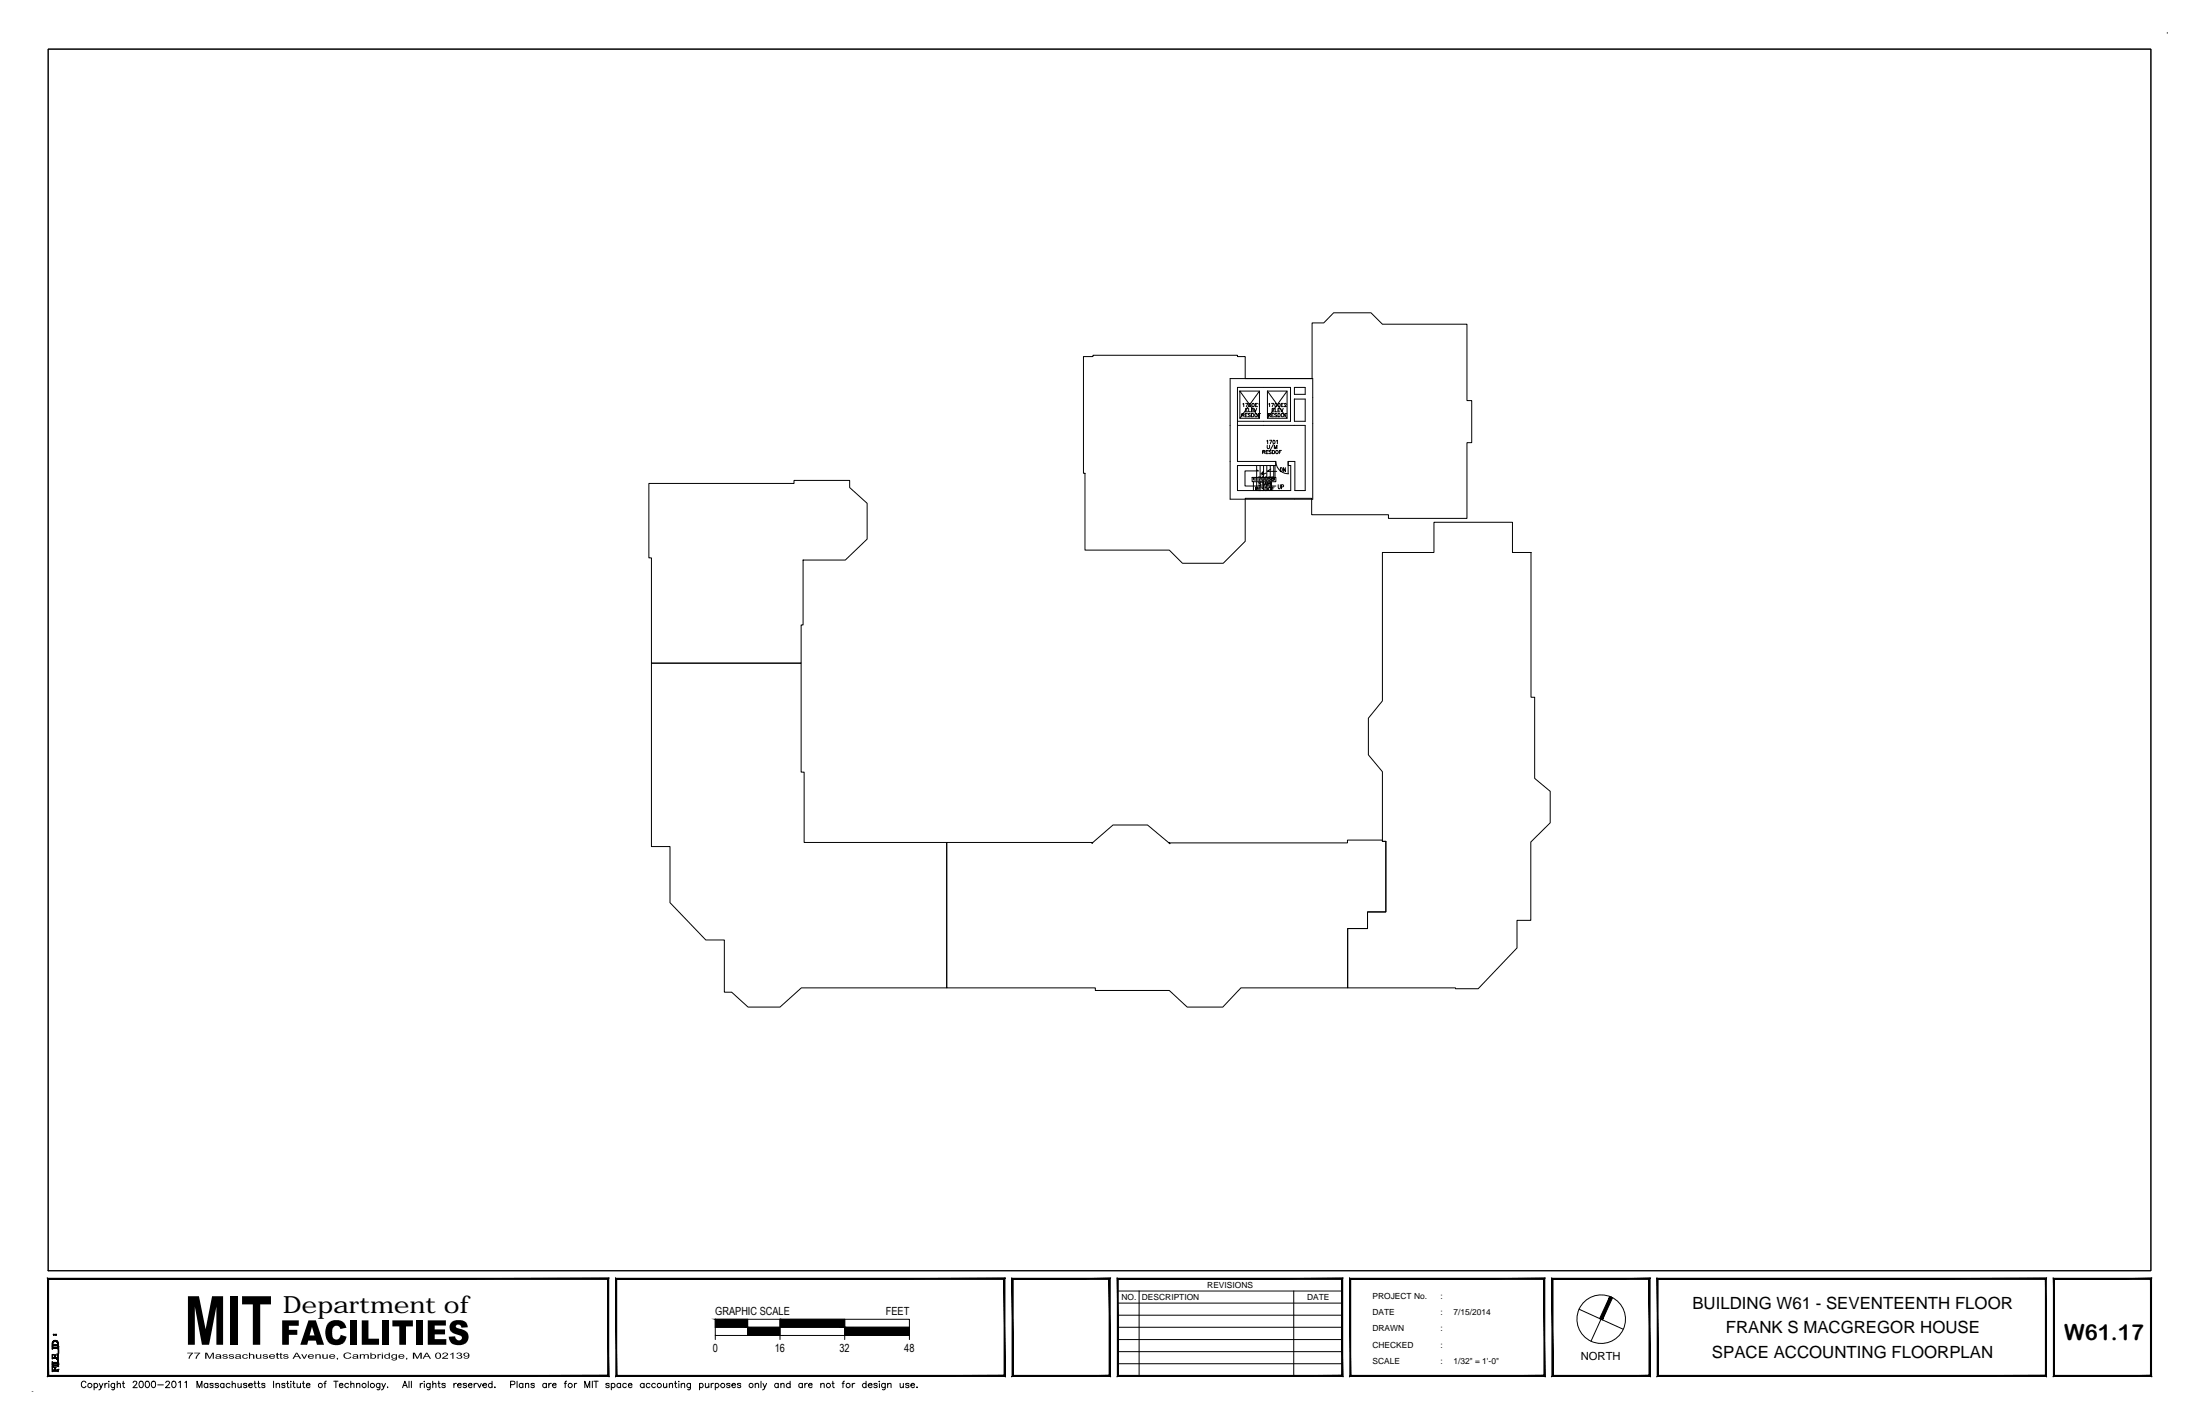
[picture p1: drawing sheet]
<svg xmlns="http://www.w3.org/2000/svg" width="432mm" height="279mm" viewBox="0 0 432 279" stroke-linecap="round" stroke-linejoin="round" font-family="sans-serif">
<g fill="none" stroke="#000" stroke-width=".2">
<path d="M9.5 9.6h412.7v239.7h-412.7zM425.3 6.5h.1M212.7 70h1.8v-.3h28.4v.3h1.5v4.3h13.1v-10.9h2.3l2-2h7.3l2.2 2.2h16.6v15h1v8.3h-1v14.8h-15.4v-.7h-15.1v-3.2h-13v8.4l-4.3 4.3h-8l-2.6-2.6h-16.5v-15h-.3zM241.4 74.3h16.3v23.6h-16.3zM243.3 76.7h3.9v5.4h-3.9zM243.3 76.7l3.9 5.4M243.9 79.3l.2-.2v.7M244.5 79.1h.4l-.3 .7M246.4 79.4h.2M246.8 79.1h-.4v.7h.4M247.1 79.3l.1-.2v.7M247.2 76.7l-3.9 5.4"/>
<path d="M248.8 76.7h3.8v5.4h-3.8zM248.8 76.7l3.8 5.4M249 79.3l.2-.2v.7M249.6 79.1h.4l-.3 .7M250.3 79.2a.3 .3 0 0 1 .3 .3 .3 .3 0 0 1-.3 .3zM251.5 79.4h.2M251.9 79.1h-.4v.7h.4M252.1 79.3a.18 .18 0 0 1 .2-.1 .18 .18 0 0 1 .1 .2l-.3 .4h.4M252.6 76.7l-3.8 5.4M254.1 78.3h2.1v4.4h-2.1zM254.1 76h2.1v1.4h-2.1zM127.4 94.9h28.4v-.6h11v1.4l3.4 3v7.1l-4.3 4.1h-8.3v12.7h-.4v7.5h-29.3v-20.6h-.5z"/>
<path d="M242.9 82.7h10.4v-6.7h-10.4v14.5h7.5v.8h-7.5v5h10.4v-5h-.5v-.8h1.3v5.8h2.1v-12.8h-13.3M243.7 81.4h.5v-.1l-.1-.2h-.4v.7M244 81.4l.2 .4M244.4 81.4h.3M244.5 80.5h.2M244.8 81.1h-.4v.7h.4M244.9 80.1h-.4v.7h.4M245.1 80.1v.7h.4M245.4 81.2l-.4-.1v.3l.4 .1v.2h-.4M245.6 81.1h.2a.32 .32 0 0 1 .3 .4 .32 .32 0 0 1-.3 .3h-.2zM245.6 80.5h.3M245.8 93.7h4.6v.8h-4.6z"/>
<path d="M246 94.5v1.8M246.1 93.8h4.1v.4h-4.1zM246.1 80.1h-.5v.7h.5M246.1 80.1l.3 .7 .2-.7M246.4 95.9h.4v-.3h-.4v.7M246.5 93.7l.1-.1v.7M246.6 92.2l.4 .2h-2.6v3h6M246.6 91.3v2.4M246.6 94.5v1.8M246.6 95.9l.3 .4M247 81.4h.2M247 93.6h.5l-.3 .7"/>
<path d="M247.1 95.9h.2M247.3 91.3v2.4M247.3 94.5v1.8M247.4 81.1h-.4v.7M247.5 94.7h-.5l.5 .3-.1 .2h-.4M247.5 95.6h-.4v.7M247.6 94.6h.4M247.8 88.7l.5-.1v-.1l-.5-.1v.6M247.8 94.6v.6M248 91.3v2.4M248 94.5v1.8M248.1 95.7h-.4l.4 .3-.2 .3-.2-.1"/>
<path d="M248.1 88.7l.2 .3M248.1 95.2l.3-.6 .2 .6M248.2 95h.3M248.3 93.7l.2-.1a.32 .32 0 0 1 .2 .3 .32 .32 0 0 1-.3 .3zM248.3 95.6h.3a.37 .37 0 0 1 .2 .3 .37 .37 0 0 1-.2 .4h-.3zM248.5 92.8l-.8 .4 .3-.7-.5 .5M248.5 88.7h.3M248.6 86.5l.2-.1v.7M248.6 91.3v2.4M248.6 94.5v1.8M248.7 87.4v.5l.2 .1 .3-.1v-.5M248.8 94.6v.6"/>
<path d="M248.9 88.4h-.4v.6h.4M248.9 81.4h.5v-.1l-.1-.2h-.4v.7M249 94.9h.4l.1-.2-.1-.1h-.4v.6M249.1 81.4l.3 .4M249.2 86.4h.4l-.3 .7M249.2 94.9l.3 .3M249.3 91.3v2.4M249.3 94.5v1.8M249.4 93.7h-.5l.5 .4-.2 .2-.3-.1M249.4 92l-.7 .5h1.9M249.5 88.5h-.4l.4 .3-.1 .2-.3-.1M249.6 93.9h.3l.1-.2-.4-.1v.7l.4-.2-.1-.2"/>
<path d="M249.6 94.5v1.8M249.6 81.4h.3M249.7 95.9h.2M249.7 80.5h.3M249.7 88.4h.3a.34 .34 0 0 1 .2 .3 .34 .34 0 0 1-.2 .3h-.3zM249.9 86.4a.3 .3 0 0 1 .3 .3 .3 .3 0 0 1-.3 .3zM249.9 87.2l-.5 1.1M250 81.1h-.4v.7h.4M250 91.3v2.4M250.1 95.6h-.4v.7M250.1 88v-.6l.3 .6 .2-.6v.6M250.1 80.1h-.4v.7h.4"/>
<path d="M250.2 91.3v2.4M250.3 80.1v.7h.4M250.4 90.5a2.43 2.43 0 0 0 2.4 2.4M250.5 86.5l.2-.1v.7M250.6 81.2l-.4-.1v.3l.4 .1v.2h-.4M250.8 81.1h.3a.34 .34 0 0 1 .2 .4 .34 .34 0 0 1-.2 .3h-.3zM250.8 80.5h.3M250.9 95.1v.6l.2 .2 .2-.2v-.6M251.1 88.7h.2M251.2 80.1h-.4v.7h.4M251.3 91.8a.38 .38 0 0 1 .4 .3 .38 .38 0 0 1-.4 .4zM251.3 80.1l.3 .7 .3-.7"/>
<path d="M251.5 95.5h.4v-.3l-.4-.1v.8M251.5 88.4h-.4v.6M252.2 81.4h.2M252.3 91.8v.7l-.4-.7v.7M252.6 81.1h-.4v.7M252.8 90.5v2.5M271.3 108.4h10.1v-5.9h15.5v5.9h3.6v28.4h.7v15.9l3.1 2.6v6.1l-3.8 3.8v15.4h-2.8v5.4l-7.6 8h-4.4v-.2h-21.2v-11.6h3.9v-3.3h3.6v-13.8h-.7v-13.7l-2.7-3.3v-7.2l2.7-3.4zM127.9 130.1h29.3v21.4h.6v13.8h28v28.5h-28.5l-4.2 3.8h-6.3l-3.2-2.9h-1.4v-10.3h-3.7l-7-7.3v-11h-3.6zM185.8 165.3h28.7l-.2 .2 4.2-3.6h6.7l4.4 3.7-.1-.2h35v-.6h6.8v.3h.7v13.8h-3.6v3.3h-3.9v11.6h-20.9l-3.6 3.8h-7l-3.5-3.3h-14.5v-.5h-29.2zM140.4 258.9h38.1v3.1h-38.1zM146.7 258.9v3.1M153.1 258.9v3.9"/>
<path d="M165.8 258.9v3.9M219.5 253.3h44M219.5 255.7h44M219.5 258h44M223.6 253.3v16.6M253.9 253.3v16.6M309.9 256.9l8.7 3.9M316.2 254.5l-3.9 8.7M6.3 273.1h.1M10.3 268.2v.9M10.3 268.2v.9v-.1l1.1 .1M10.3 268.2h.2l-.2 .1v.5h.5"/>
<path d="M10.3 267.7v.1h1l.1-.1M10.3 267.7h.1M10.3 267.7v.5v-.2h1M10.3 267.7v.4M10.3 267.2v.4M10.3 265.8v.8M10.3 264.2v.2h1l.1-.2M10.3 264.2h.1M10.3 264.2v.5v-.1h1M10.3 264.3v.4M10.3 263.5v.6M10.3 264h.1"/>
<path d="M10.3 268.4v-.2v.8M10.3 268.8h1.1M10.3 268.9h1.1zM10.3 267.8h.1M10.3 268h.1M10.3 267.8v.2M10.3 267.9h1.1h-1.1M10.3 268h1.1h-1.1M10.3 267.3v.2M10.3 267.4h1M10.3 267.4h1h-1M10.3 266.5h1z"/>
<path d="M10.3 266.4h1zM10.3 266.3h1zM10.3 266v-.2v.7M10.3 264.4h.1M10.3 264.6h.1M10.3 264.4v.2M10.3 264.5h1.1h-1.1M10.3 263.4v.7v-.7M10.3 264.1h.1M10.3 267.8h1.1M10.3 267.9h1.1M10.3 267.3h1"/>
<path d="M10.3 264.4h1.1M10.3 268.3h.1M10.3 268h1M10.3 265.8v.1M10.3 264.6h1M10.3 264h1zM10.3 264h1M10.3 263.9h1zM10.3 263.9h1M10.3 263.3v.3M10.3 263.8v.3M10.3 263.3v.2"/>
<path d="M10.3 263.5h.1M10.4 268.2h.1M10.4 265.8h.1M10.4 263.3v.1M10.4 263.3h.1M10.5 263.1h.7l-.8 .1h.9v.2M10.5 263.1l-.2 .4v.7v-.1h1.1M10.5 261.8h.1M10.5 261.9h.1zM10.5 261.9h.1M10.5 263.3h.1M10.5 263.1h.6h-.5"/>
<path d="M10.5 263.1h.7M10.5 263.3l-.2 .2v.4M10.5 265.8h-.1M10.6 263.3h-.2h.2M10.6 263.3h.5M10.6 263.3h-.1M10.6 263h.5M10.6 263.2h-.2h.9h-.3M10.7 268.4h.2M10.7 265.9h.2M10.7 263h.3M10.7 268.4l-.1-.1h.4l-.1 .1v.4"/>
<path d="M10.7 268.4l.1 .4M10.7 265.9l.1 .4M10.7 265.9h-.1h.4h-.1v.4M10.8 265.9h.1M10.8 266v.3M10.8 266.3h-.5v-.4l.2-.1h-.2v.8v-.1h1.1v.1v-.8l-.3-.1 .3 .2v.4h-.5M10.8 268.5v.3M10.8 268.8v-.3v.3M10.8 266v.3zM10.9 268.4h.1M10.9 265.9h.1M10.9 266v.3"/>
<path d="M10.9 268.5v.3M10.9 261.8h.2h-.2M10.9 261.9h.2zM10.9 261.9h.2h-.2M11.1 263.3h.2h-.2M11.1 263.3l.3 .3M11.1 263l.3 .3M11.1 263l-.6 .1M11.1 266.7h.1M11.1 263.3h.1M11.2 265.7l.1 .1M11.2 263.3h.1"/>
<path d="M11.3 267.3h-1v-.1v.4v-.1h1M11.3 267.3v.2M11.3 266.8h.1M11.3 268.8l.1 .2h-1.1h1.1M11.3 267.4h.1M11.3 266.7h.1M11.3 266.8v.1M11.3 266.3v.2v-.2M11.3 263.2v.3M11.3 263.8v.3M11.3 268h.1M11.3 265.7v.1"/>
<path d="M11.3 264.6h.1M11.4 268h.1M11.4 267.8h.1M11.4 267.8v.2M11.4 266.8v.7v-.7M11.4 267.5h.1M11.4 265.9v-.1v.7v-.2M11.4 264.6h.1M11.4 264.4h.1M11.4 264.4v.2M11.4 263.6l-.1 .3M11.4 263.3v.3"/>
<path d="M11.4 263.3v.8M11.4 268.8v.3M11.4 268.7h.1M11.4 268.7v.1h-.5M11.4 268.7v.4M11.4 267.7v.5l-.1-.2M11.4 267.7h.1M11.4 267.7v.4M11.4 266.8l-.3-.1 .2 .1v.5M11.4 266.8v.8l-.1-.1M11.4 266.8v.8M11.4 264.2v.5l-.1-.1"/>
<path d="M11.4 264.2h.1M11.4 264.3v.4M11.4 263.4v.7M11.4 263.6v.5M11.4 264.8l.1 .8zM11.4 264.8v.8M11.5 264.8v.8M16.9 271.3a.46 .46 0 0 0-.6-.3 .46 .46 0 0 0-.3 .5 .54 .54 0 0 0 .1 .6 .54 .54 0 0 0 .7 0l.1-.1M18.5 271.6a.41 .41 0 0 1 .6 0 .41 .41 0 0 1 0 .6 .41 .41 0 0 1-.6-.1M18.5 271.4v1.3M19.5 271.4l.3 .9 .4-.9M19.8 272.3l-.1 .2-.3 .2"/>
<path d="M20.6 271.4v.9M21.1 271.4l-.3 .1-.2 .3M21.3 271h.1zM21.4 271.5v.8M22.5 271.4v1.2l-.2 .1-.4-.1M22.5 271.6a.41 .41 0 0 0-.6 0 .41 .41 0 0 0 0 .6 .41 .41 0 0 0 .6-.1M23 271.7l.2-.2h.4v.8M23 271v1.3M24 271.4h.4M24.2 271v1l.3 .3M26.1 271.3a.36 .36 0 0 1 .4-.3 .36 .36 0 0 1 .4 .3l-.8 1h.8M27.4 271a.45 .45 0 0 1 .7 .3v.3a.53 .53 0 0 1-.4 .7l-.3-.1-.1-.5z"/>
<path d="M28.7 271a.63 .63 0 0 1 .7 .5 .63 .63 0 0 1-.4 .8h-.2a.87 .87 0 0 1-.1-1.3zM29.9 271h.3a.7 .7 0 0 1 .3 .7 .7 .7 0 0 1-.4 .6l-.3-.3-.1-.3zM31 271.7h1.1M32.5 271.3l.3-.3h.4l.1 .3-.8 1h.8M33.9 271a.63 .63 0 0 1 .7 .5 .63 .63 0 0 1-.4 .8h-.1a.87 .87 0 0 1-.2-1.3zM35.1 271.3l.3-.3v1.3M36.3 271.3l.3-.3v1.3M38.7 272.3v-1.3l.4 1.3 .5-1.3v1.3M40.8 271.6a.41 .41 0 0 0-.6 0 .41 .41 0 0 0 0 .6 .41 .41 0 0 0 .6-.1M40.8 271.4v.9M41.8 271.6l-.2-.2-.4 .1v.2l.6 .2v.2l-.2 .2-.4-.2M42.9 271.6l-.3-.2-.3 .1v.2l.5 .2 .1 .2-.3 .2-.4-.2"/>
<path d="M44 271.6a.41 .41 0 0 0-.6 0 .41 .41 0 0 0 0 .6 .41 .41 0 0 0 .6-.1M44 271.4v.9M45.1 271.6a.43 .43 0 0 0-.6-.1 .43 .43 0 0 0 0 .7 .43 .43 0 0 0 .6-.1M45.6 271.7l.1-.2h.5v.8M45.6 271v1.3M46.7 271.4l.1 .8 .2 .1 .3-.3M47.3 271.4v.9M48.4 271.6v-.1h-.5v.2l.5 .2v.2l-.2 .2-.4-.2M48.8 271.8h.7a.4 .4 0 0 0-.6-.3 .4 .4 0 0 0 .1 .7l.3 .1 .2-.2M49.8 271.4h.5M50 271v1l.3 .3M50.6 271.4h.4"/>
<path d="M50.7 271v1l.4 .3M52 271.6l-.2-.2-.4 .1v.2l.6 .2v.2l-.2 .2-.4-.2M53.7 271v1.3M54.2 271.7l.2-.2h.4l.1 .8M54.2 271.4v.9M55.9 271.6l-.2-.2-.4 .1v.2l.6 .2v.2l-.2 .2-.4-.2M56.2 271.4h.5M56.4 271v1l.1 .2 .2 .1M57.1 271v.1zM57.1 271.5v.8M57.5 271.4h.4M57.6 271v1l.3 .3"/>
<path d="M58.3 271.4v.8l.4 .1 .3-.3M59 271.4v.9M59.3 271.4h.4M59.5 271v1l.1 .2 .2 .1M60.1 271.8h.7a.4 .4 0 0 0-.6-.3 .4 .4 0 0 0 .1 .7l.3 .1 .2-.2M63.6 271.4h.4M64.1 271h-.3v1.3M65.5 271h.9M65.9 271v1.3M66.6 271.8h.7a.4 .4 0 0 0-.6-.3 .4 .4 0 0 0 .1 .7l.3 .1 .2-.2M68.4 271.6a.43 .43 0 0 0-.6-.1 .43 .43 0 0 0 0 .7 .43 .43 0 0 0 .6-.1M68.8 271.7l.2-.2h.4l.1 .8"/>
<path d="M68.8 271v1.3M70 271.7l.2-.2h.4v.8M70 271.4v.9M72.3 271v1.3M74.6 271.4l-.1 1.2-.1 .1-.4-.1M74.6 271.6a.41 .41 0 0 0-.6 0 .41 .41 0 0 0 0 .6 .41 .41 0 0 0 .6-.1M74.9 271.4l.4 .9 .4-.9M75.3 272.3l-.1 .2-.3 .2M76.1 272.1h.1M79 272.3l.5-1.3 .4 1.3M79.2 271.9h.6M80.3 271v1.3"/>
<path d="M80.7 271v1.3M82.5 271.4v.9M83 271.4l-.3 .1-.2 .3M83.3 271v.1zM83.3 271.5v.8M84.4 271.4v1.2l-.2 .1-.3-.1M84.4 271.6a.41 .41 0 0 0-.6 0 .41 .41 0 0 0 0 .6 .41 .41 0 0 0 .6-.1M84.9 271.7l.2-.2h.4l.1 .8M84.9 271v1.3M86 271.4h.4M86.1 271v1l.3 .3M87.4 271.6l-.1-.1h-.5v.2l.5 .2 .1 .2-.3 .2-.4-.2"/>
<path d="M89.1 271.4v.9M89.6 271.4a.38 .38 0 0 0-.5 .4M89.8 271.8l.7-.1a.38 .38 0 0 0-.4-.3 .38 .38 0 0 0-.3 .5l.3 .4 .4-.2M91.6 271.6l-.3-.2-.4 .1v.2l.6 .2 .1 .2-.3 .2-.4-.2M91.9 271.8l.7-.1a.38 .38 0 0 0-.4-.3 .38 .38 0 0 0-.3 .5l.3 .4 .4-.2M93.1 271.4v.9M93.6 271.4l-.3 .1-.2 .3M93.7 271.4l.4 .9 .4-.9M94.8 271.8h.7a.4 .4 0 0 0-.6-.3 .4 .4 0 0 0 .1 .7l.3 .1 .2-.2M96.6 271.6a.41 .41 0 0 0-.6 0 .41 .41 0 0 0 0 .6 .41 .41 0 0 0 .6-.1M96.6 271v1.3M97.1 272.2h.1z"/>
<path d="M100.2 271.7l.8-.1v-.5l-.8-.1v1.3M101.5 271v1.3M102.6 271.6a.41 .41 0 0 0-.6 0 .41 .41 0 0 0 0 .6 .41 .41 0 0 0 .6-.1M102.6 271.4v.9M103.1 271.7l.2-.2h.4l.1 .8M103.1 271.4v.9M104.9 271.6l-.1-.1h-.5v.2l.5 .2 .1 .2-.3 .2-.4-.2M107.2 271.6a.41 .41 0 0 0-.6 0 .41 .41 0 0 0 0 .6 .41 .41 0 0 0 .6-.1M107.2 271.4v.9M107.7 271.4v.9M108.2 271.4a.38 .38 0 0 0-.5 .4M108.4 271.8l.7-.1a.38 .38 0 0 0-.4-.3 .38 .38 0 0 0-.3 .5l.3 .4 .4-.2"/>
<path d="M110.8 271.4h.4M111.2 271h-.2l-.1 1.3M112.7 271.4v.9M113.2 271.4l-.3 .1-.2 .3M114.8 272.3v-1.3l.5 1.3 .5-1.3v1.3M116.3 271v1.3M116.6 271h.8M117 271v1.3M119.6 271.6l-.1-.1h-.5v.2l.5 .2 .1 .2-.3 .2-.4-.2M120 271.6a.41 .41 0 0 1 .6 0 .41 .41 0 0 1 0 .6 .41 .41 0 0 1-.6-.1M120 271.4v1.3M121.8 271.6a.41 .41 0 0 0-.6 0 .41 .41 0 0 0 0 .6 .41 .41 0 0 0 .6-.1"/>
<path d="M121.8 271.4v.9M123 271.6a.41 .41 0 0 0-.6 0 .41 .41 0 0 0 0 .6 .41 .41 0 0 0 .6-.1M123.3 271.8h.8a.4 .4 0 0 0-.7-.3 .4 .4 0 0 0 .1 .7l.3 .1 .3-.2M126.4 271.6a.43 .43 0 0 0-.6-.1 .43 .43 0 0 0 0 .7 .43 .43 0 0 0 .6-.1M126.4 271.4v.9M127.6 271.6a.41 .41 0 0 0-.6 0 .41 .41 0 0 0 0 .6 .41 .41 0 0 0 .6-.1M128.6 271.6a.41 .41 0 0 0-.6 0 .41 .41 0 0 0 0 .6 .41 .41 0 0 0 .6-.1M130.2 271.4l.1 .8 .3 .1 .3-.3M130.9 271.4v.9M131.4 271.7l.1-.2h.5v.8M131.4 271.4v.9M132.4 271.4h.4"/>
<path d="M132.6 271v1l.3 .3M133.2 271h.1M133.2 271.5v.8M133.7 271.7l.2-.2h.4l.1 .8M133.7 271.4v.9M135.5 271.4v1.2l-.2 .1-.3-.1M135.5 271.6a.41 .41 0 0 0-.6 0 .41 .41 0 0 0 0 .6 .41 .41 0 0 0 .6-.1M137.3 271.6a.41 .41 0 0 1 .6 0 .41 .41 0 0 1 0 .6 .41 .41 0 0 1-.6-.1M137.3 271.4v1.3M138.4 271.4l.1 .8 .3 .1 .3-.3M139.1 271.4v.9M139.6 271.4v.9"/>
<path d="M140.1 271.4l-.3 .1-.2 .3M140.4 271.6a.41 .41 0 0 1 .6 0 .41 .41 0 0 1 0 .6 .41 .41 0 0 1-.6-.1M140.4 260.4h38.1M140.4 262v.8M140.4 271.4v1.3M143.3 271.6l-.1-.1h-.5v.2l.5 .2 .1 .2-.3 .2-.4-.2M143.7 271.8h.7a.4 .4 0 0 0-.7-.3 .4 .4 0 0 0 .1 .7l.3 .1 .3-.2M145.4 271.6l-.1-.1h-.5v.2l.5 .2 .1 .2-.3 .2-.4-.2M148.2 271.7l.2-.2h.4l.1 .8M148.2 271.4v.9M149.4 271v1.3M149.7 271.4l.4 .9 .4-.9"/>
<path d="M150.1 272.3l-.1 .2-.3 .2M152.8 271.6a.41 .41 0 0 0-.6 0 .41 .41 0 0 0 0 .6 .41 .41 0 0 0 .6-.1M152.8 271.4v.9M153.3 271.7l.1-.2h.5v.8M153.3 271.4v.9M155.1 271.6a.43 .43 0 0 0-.6-.1 .43 .43 0 0 0 0 .7 .43 .43 0 0 0 .6-.1M155.1 271v1.3M157.5 271.6a.41 .41 0 0 0-.6 0 .41 .41 0 0 0 0 .6 .41 .41 0 0 0 .6-.1M157.5 271.4v.9M158 271.4v.9M158.5 271.4a.38 .38 0 0 0-.5 .4M158.7 271.8l.7-.1a.38 .38 0 0 0-.5-.3 .38 .38 0 0 0-.2 .5l.3 .4 .4-.2"/>
<path d="M161.1 271.7l.2-.2h.4l.1 .8M161.1 271.4v.9M163.3 271.4h.4M163.5 271v1l.3 .3M165.3 271.4h.4M165.7 271h-.2v.3v1M167.3 271.4v.9M167.8 271.4a.38 .38 0 0 0-.5 .4M170 271.6a.41 .41 0 0 0-.6 0 .41 .41 0 0 0 0 .6 .41 .41 0 0 0 .6-.1M170 271v1.3M170.4 271.8h.8a.4 .4 0 0 0-.7-.3 .4 .4 0 0 0 .1 .7l.3 .1 .3-.2M172.2 271.6l-.3-.2-.3 .1v.2l.5 .2 .1 .2-.3 .2-.4-.2"/>
<path d="M172.5 271h.1zM172.6 271.5v.8M173.8 271.4l-.1 1.2-.2 .1-.3-.1M173.8 271.6a.41 .41 0 0 0-.6 0 .41 .41 0 0 0 0 .6 .41 .41 0 0 0 .6-.1M174.2 271.7l.2-.2h.5v.8M174.2 271.4v.9M176.7 271.4v.8l.3 .1 .3-.3M177.3 271.4v.9M178.4 271.6v-.1h-.6v.2l.6 .2v.2l-.2 .2-.5-.2M178.5 262v.8M178.8 271.8h.7a.4 .4 0 0 0-.6-.3 .4 .4 0 0 0 .1 .7l.3 .1 .2-.2M179.9 272.2h.2z"/>
<path d="M219.5 260.4h44M219.5 262.8h44M219.5 265.2h44M219.5 267.6h44"/>
<circle cx="245.3" cy="79.4" r=".29"/>
<circle cx="245.9" cy="79.4" r=".29"/>
<circle cx="251.1" cy="79.4" r=".28"/>
<circle cx="246.5" cy="81.4" r=".3"/>
<circle cx="247.9" cy="93.9" r=".3"/>
<circle cx="249.2" cy="95.9" r=".3"/>
<circle cx="250.6" cy="88.7" r=".3"/>
<circle cx="251.7" cy="81.4" r=".31"/>
<circle cx="314.3" cy="258.8" r="4.8"/>
<circle cx="10.6" cy="261.9" r=".11"/>
<circle cx="11" cy="261.9" r=".11"/>
<circle cx="17.6" cy="271.8" r=".43"/>
<circle cx="62.9" cy="271.8" r=".43"/>
<circle cx="71.5" cy="271.8" r=".43"/>
<circle cx="73.1" cy="271.8" r=".43"/>
<circle cx="111.9" cy="271.8" r=".42"/>
<circle cx="129.4" cy="271.8" r=".43"/>
<circle cx="141.9" cy="271.8" r=".42"/>
<circle cx="147.4" cy="271.8" r=".43"/>
<circle cx="162.6" cy="271.8" r=".42"/>
<circle cx="166.5" cy="271.8" r=".43"/>
</g>
<g fill="#000" stroke="#000" stroke-width=".2">
<path d="M315.9 254.4l-1.9 4.3 .5 .3zM315.9 254.4l.6 .2-2 4.4z"/>
<path d="M9.3 270.1h110.2l-.2-.2zM9.3 270.1l.2-.2h109.8zM9.3 250.8v19.3l.2-.2zM9.3 250.8l.2 .2v18.9zM9.3 250.8l.2 .2 110-.2zM9.5 251l110-.2-.2 .2zM119.3 251l.2 19.1v-19.3zM119.3 251l.2 19.1-.2-.2z"/>
<path d="M140.4 258.9v1.5h6.3zM140.4 258.9h6.3v1.5z"/>
<path d="M146.7 260.4v1.6h6.4zM146.7 260.4h6.4v1.6z"/>
<path d="M153.1 258.9v1.5h12.7zM153.1 258.9h12.7v1.5z"/>
<path d="M165.8 260.4v1.6h12.7zM165.8 260.4h12.7v1.6z"/>
<path d="M120.9 270.1h76.3l-.1-.2zM121 269.9h76.1l-76.2 .2zM120.9 250.8v19.3l.1-.2zM120.9 250.8l.1 .2v18.9zM120.9 250.8l.1 .2 76.2-.2zM121 251l76.2-.2-.1 .2zM197.2 250.8l-.1 .2 .1 19.1zM197.1 251l.1 19.1-.1-.2z"/>
<path d="M198.9 269.9l-.3 .2 19.1-.2zM198.6 270.1l19.1-.2 .2 .2zM217.7 251v18.9l.2 .2zM217.7 251l.2-.2v19.3zM198.9 251h18.8l.2-.2zM198.6 250.8h19.3l-19 .2zM198.6 250.8l.3 19.1v-18.9zM198.6 250.8l.3 19.1-.3 .2z"/>
<path d="M219.5 269.9l-.2 .2 44-.2zM219.3 270.1l44-.2 .2 .2zM263.3 251v18.9l.2 .2zM263.3 251l.2-.2v19.3zM219.5 251h43.8l.2-.2zM219.3 250.8h44.2l-44 .2zM219.3 250.8l.2 19.1v-18.9zM219.3 250.8l.2 19.1-.2 .2z"/>
<path d="M265.1 269.9l-.2 .2 38.1-.2zM264.9 270.1l38.1-.2 .2 .2zM303 251v18.9l.2 .2zM303.2 250.8v19.3l-.2-19.1zM265.1 251h37.9l.2-.2zM264.9 250.8h38.3l-38.1 .2zM264.9 250.8l.2 19.1v-18.9zM264.9 250.8l.2 19.1-.2 .2z"/>
<path d="M304.6 270.1l19.1-.2h-18.9zM304.6 270.1l19.1-.2 .2 .2zM323.7 251v18.9l.2 .2zM323.7 251l.2-.2v19.3zM304.8 251h18.9l.2-.2zM304.6 250.8h19.3l-19.1 .2zM304.6 250.8l.2 19.1v-18.9zM304.6 250.8l.2 19.1-.2 .2z"/>
<path d="M325.3 270.1h76.3l-.1-.2zM325.4 269.9h76.1l-76.2 .2zM325.3 250.8v19.3l.1-.2zM325.3 250.8l.1 .2v18.9zM325.3 250.8l.1 .2 76.2-.2zM325.4 251l76.2-.2-.1 .2zM401.6 250.8l-.1 .2 .1 19.1zM401.5 251l.1 19.1-.1-.2z"/>
<path d="M403 270.1l19.1-.2h-18.9zM403 270.1l19.1-.2 .2 .2zM422.1 251v18.9l.2 .2zM422.1 251l.2-.2v19.3zM403.2 251h18.9l.2-.2zM403 250.8h19.3l-19.1 .2zM403 250.8l.2 19.1v-18.9zM403 250.8l.2 19.1-.2 .2z"/>
</g>
<g fill="#000">
<path d="M55.4 259.1h3.2v1h-1.9v.8h1.6v1h-1.6v1.9h-1.3zM68.7 259.1h1.3v4.7h-1.3zM71 259.1h1.3v3.6h2.1v1.1h-3.4zM75 259.1h1.4v4.7h-1.4zM77 259.1h4v1.2h-1.3v3.5h-1.3v-3.5h-1.4zM81.7 259.1h1.3v4.7h-1.3zM84 259.1h3.5v1h-2.2v.7h2v1h-2v.9h2.3v1.1h-3.6zM36.8 265.4h1.1l-.5 .7-.2 .5h-.2l.1-.3 .5-.8h-.8zM36.9 254.3h2.1l1.4 6.5 1.2-6.5h2.2v9.5h-1.3v-7.4l-1.5 7.4h-1.4l-1.4-7.4v7.4h-1.3zM38.1 265.4h1.2l-.6 .7-.1 .5h-.2l.1-.4 .5-.7h-.9zM40.3 265.4h.4l.5 1 .5-1h.3v1.2h-.2v-1l-.6 1h-.2l-.5-1v1h-.2zM43.7 265.8l.2-.1 .6 .1 .2 .2-.4-.2-.4 .1 .4 .2a.25 .25 0 0 1 .4 .2 .25 .25 0 0 1-.3 .3h-.4l-.3-.3 .5 .2a.18 .18 0 0 0 .2 0 .18 .18 0 0 0 0-.3 .18 .18 0 0 0-.2 0h-.2a.27 .27 0 0 1-.2-.1 .27 .27 0 0 1-.1-.3z"/>
<path d="M45 265.8l.6-.1 .3 .3-.3-.2a.21 .21 0 0 0-.2 0 .21 .21 0 0 0-.2 .2l.5 .1a.25 .25 0 0 1 .2 .4 .25 .25 0 0 1-.3 .1h-.5l-.2-.3h.2l.2 .2a.18 .18 0 0 0 .3 0 .18 .18 0 0 0 0-.2l-.3-.1a.28 .28 0 0 1-.3-.1 .28 .28 0 0 1 0-.3zM45.2 254.3h1.4v9.5h-1.4zM47.8 265.8l.6-.1 .3 .3h-.3l-.1-.2a.36 .36 0 0 0-.5 .2 .36 .36 0 0 0 .2 .5 .36 .36 0 0 0 .4-.2h.3l-.3 .3-.7-.1-.1-.2v-.3zM48.9 265.4h.2v.4l.4-.1a.32 .32 0 0 1 .4 .4v.5h-.2v-.5a.31 .31 0 0 0-.3-.3 .31 .31 0 0 0-.3 .3v.5h-.2zM47.5 254.3h5.7v1.6h-2.1v7.9h-1.5v-7.9h-2.1zM50.2 265.7h.3v.5a.3 .3 0 0 0 .3 .3 .3 .3 0 0 0 .3-.3v-.5h.2v.9h-.2v-.1l-.2 .1-.6-.1zM51.6 265.8l.7-.1 .2 .3-.5-.2a.15 .15 0 0 0-.2 0 .15 .15 0 0 0 0 .3 .15 .15 0 0 0 .2 0h.2a.27 .27 0 0 1 .3 .1 .27 .27 0 0 1-.1 .4h-.5l-.4-.3 .4 .1a.24 .24 0 0 0 .2 .1 .24 .24 0 0 0 .2-.2l-.7-.2zM54.3 265.5l.2-.1v.3h.3v.1h-.3v.6l.3 .2-.5-.1v-.7h-.1zM55 265.5l.2-.1v.3h.2v.1h-.2v.6l.3 .2-.5-.1v-.7h-.2zM55.6 265.8l.8-.1 .2 .3-.5-.2a.15 .15 0 0 0-.2 0 .15 .15 0 0 0 0 .3 .15 .15 0 0 0 .2 0h.1a.27 .27 0 0 1 .4 .1 .27 .27 0 0 1-.2 .4h-.5l-.3-.3 .3 .1a.24 .24 0 0 0 .3 .1 .24 .24 0 0 0 .1-.2l-.7-.2zM59.1 265.7h.3l.3 .7 .4-.7h.2l-.5 .9h-.2zM61.9 265.7h.2v.1l.2-.1 .6 .1 .1 .8h-.3v-.7l-.2-.1a.27 .27 0 0 0-.3 .1 .27 .27 0 0 0-.1 .2v.5h-.2z"/>
<path d="M63.3 265.7h.2v.5a.3 .3 0 0 0 .3 .3 .3 .3 0 0 0 .3-.3v-.5h.2v.9h-.2v-.1l-.2 .1-.6-.1zM66.1 266.4h.3l-.2 .4h-.1l.1-.1zM64.3 259.8l.4-.4 .8-.4 1.4 .2 .8 .5 .3 .8-1.2 .3a.85 .85 0 0 0-1.1-.7 .85 .85 0 0 0-.5 1.2v.9a.82 .82 0 0 0 1 .6 .82 .82 0 0 0 .7-.9l1.1 .4-.3 .8-.5 .6-.6 .2h-.8l-1-.3-.5-.4-.4-1.1v-1.3zM67.5 265.7l.5-.3h.6l.3 .3-.2 .1-.3-.3h-.5l-.2 .3v.4l.3 .3 .5-.1 .2-.2 .3 .1-.4 .3h-.8l-.4-.4zM70.6 265.7h.2v.1l.2-.1 .6 .1h.7l.1 .8h-.2l-.1-.7a.31 .31 0 0 0-.5 .2v.5h-.2v-.6a.29 .29 0 0 0-.3-.2 .29 .29 0 0 0-.3 .3v.5h-.2zM74.1 265.7h.2v.1l.1-.1 .4 .1-.1 .1a.24 .24 0 0 0-.3 0 .24 .24 0 0 0-.1 .2v.5h-.2zM79.7 266.4h.2l-.1 .4h-.1l.1-.1zM81 265.4h.4l.5 1 .5-1h.4v1.2h-.3v-1l-.5 1h-.2l-.5-1v1h-.3zM86.8 265.6l.5-.2h.3a.4 .4 0 0 1 .3 .5 .4 .4 0 0 1-.5 .3l-.3 .2h.8v.2h-1.1l.1-.3 .7-.4a.28 .28 0 0 0 0-.4 .28 .28 0 0 0-.5 .1v.2h-.3zM88.4 259.7l.8-.6h1.6l.8 .5 .2 .8-1.2 .1a.56 .56 0 0 0-.5-.6 .56 .56 0 0 0-.6 .4l.3 .3 1.6 .5 .4 .5 .2 .5-.1 .6-.2 .5-.4 .4-.7 .3h-.9l-.9-.2-.5-.5-.2-.9 1.2-.1 .2 .5a.6 .6 0 0 0 .7 .3 .6 .6 0 0 0 .4-.7l-.3-.3-1.4-.4-.5-.5-.2-.5zM88.4 265.7l.6-.3v1.2h-.2v-.9l-.4 .1zM89.6 265.6l.4-.2 .5 .1a.22 .22 0 0 1 .1 .3 .22 .22 0 0 1-.2 .1v.1a.34 .34 0 0 1 .3 .4 .34 .34 0 0 1-.5 .2l-.5-.1-.2-.2 .6 .2a.29 .29 0 0 0 .3-.1 .29 .29 0 0 0 0-.4 .29 .29 0 0 0-.3 0l-.1-.1a.25 .25 0 0 0 .4 0 .25 .25 0 0 0 0-.4 .25 .25 0 0 0-.4 0l-.2 .2z"/>
<path d="M42.3 265.8l.3-.1 .8 .1v.8l-.2-.1-.5 .1a.26 .26 0 0 1-.4-.1 .26 .26 0 0 1 .2-.4h.3a.2 .2 0 0 0 .2 0 .2 .2 0 0 0 .1-.3h-.5l-.1 .2h-.2zM42.5 266.3a.33 .33 0 0 0 .4 .2 .33 .33 0 0 0 .3-.4z"/>
<path d="M46.2 265.9l.7-.2a.27 .27 0 0 1 .3 0 .27 .27 0 0 1 .1 .3v.6h-.2v-.1l-.6 .1a.24 .24 0 0 1-.3-.2 .24 .24 0 0 1 .3-.3h.1a.21 .21 0 0 0 .3 0 .21 .21 0 0 0 .1-.3h-.5l-.1 .2zM46.4 266.3a.24 .24 0 0 0 .1 .2 .24 .24 0 0 0 .3 0l.2-.2v-.2z"/>
<path d="M53 265.8h.8l.2 .4h-1l.3 .3h.3l.1-.2 .2 .1-.2 .2h-.6l-.3-.3zM53.1 265.9v.2h.7l-.2-.3z"/>
<path d="M58.1 265.4h.2l.8 1.2h-.3l-.2-.4h-.7l-.2 .4h-.3zM58.2 265.5l-.3 .6h.7z"/>
<path d="M60.5 265.9l.3-.2 .6 .1 .2 .4h-.9v.1l.2 .2h.3l.2-.2 .2 .1-.3 .2h-.6l-.3-.3zM60.8 265.9l-.1 .2h.7l-.2-.3z"/>
<path d="M60.6 259.1h1.4l1.6 4.7h-1.4l-.2-.8h-1.5l-.2 .8h-1.4zM61.2 260.3l-.4 1.7h.9z"/>
<path d="M64.8 265.8l.6-.1 .4 .4-1 .1 .2 .2 .8-.1-.4 .3-.7-.1-.1-.5zM64.9 265.9l-.1 .2h.7l-.1-.3z"/>
<path d="M69.2 265.9l.3-.2h.6l.2 .2 .1 .7h-.3v-.1l-.5 .1a.29 .29 0 0 1-.4-.3 .29 .29 0 0 1 .5-.2h.1a.18 .18 0 0 0 .3-.1 .18 .18 0 0 0-.1-.2 .18 .18 0 0 0-.3 0h-.2l-.1 .2zM69.4 266.3l.3 .2a.32 .32 0 0 0 .4-.4z"/>
<path d="M72.7 265.4h.2v.4l.6-.1 .3 .2v.3l-.1 .3-.2 .1-.6-.1v.1h-.2zM72.9 266.1a.35 .35 0 0 0 .7 0 .35 .35 0 0 0-.7 0z"/>
<path d="M74.9 265.4h.3v.1h-.3zM74.9 265.7h.3v.9h-.3z"/>
<path d="M75.5 265.8l.2-.1 .6 .1v-.4h.2v1.2h-.2v-.1l-.2 .1-.5-.1-.2-.2zM75.6 266.2a.35 .35 0 0 0 .7 0 .35 .35 0 0 0-.7 0z"/>
<path d="M76.9 265.8l.2-.1 .6 .1v-.1h.2v1l-.1 .2h-.7l-.3-.3 .5 .2a.28 .28 0 0 0 .3 0 .28 .28 0 0 0 .1-.3l-.3 .1-.4-.1-.2-.3zM77 266.1a.35 .35 0 0 0 .7 0 .35 .35 0 0 0-.7 0z"/>
<path d="M78.2 266l.4-.3h.4l.3 .2 .1 .3h-1l.1 .1 .1 .2 .8-.2-.4 .3h-.4l-.4-.3zM78.5 265.9l-.1 .2h.7l-.1-.3z"/>
<path d="M83.6 265.4h.3l.7 1.2h-.3l-.2-.4h-.7l-.2 .4h-.3zM83.7 265.5l-.2 .6h.5z"/>
<path d="M85.4 266a.62 .62 0 0 1 1.2 0 .62 .62 0 0 1-1.2 0zM85.8 265.5l-.1 .6a.39 .39 0 0 0 .5 .4 .39 .39 0 0 0 .1-.7 .38 .38 0 0 0-.5-.3z"/>
<path d="M91.1 265.5l.5-.1 .5 .3v.5l-.3 .4h-.5l-.3-.3 .4 .2a.4 .4 0 0 0 .5-.5l-.2 .2-.4-.1a.38 .38 0 0 1-.2-.6zM91.3 265.8a.31 .31 0 0 0 .6 0 .31 .31 0 0 0-.6 0z"/>
</g>
<text font-size="4.7" x="55.6" y="257.7">Department of</text>
<text font-size="4.3" x="405.1" y="262.8">W61.17</text>
<g font-size="3.3">
<text x="332.2" y="256.9">BUILDING W61 - SEVENTEENTH FLOOR</text>
<text x="338.7" y="261.6">FRANK S MACGREGOR HOUSE</text>
<text x="336" y="266.4">SPACE ACCOUNTING FLOORPLAN</text>
</g>
<g font-size="2.2">
<text x="140.4" y="258">GRAPHIC SCALE</text>
<text x="173.9" y="258">FEET</text>
<text x="139.9" y="265.2">0</text>
<text x="152.1" y="265.2">16</text>
<text x="164.8" y="265.2">32</text>
<text x="177.5" y="265.2">48</text>
<text x="310.3" y="266.8">NORTH</text>
</g>
<g font-size="1.7">
<text x="220.1" y="255.1">NO.</text>
<text x="224.1" y="255.1">DESCRIPTION</text>
<text x="237" y="252.7">REVISIONS</text>
<text x="256.6" y="255.1">DATE</text>
<text x="269.4" y="254.9">PROJECT No.</text>
<text x="282.7" y="254.9">:</text>
<text x="269.4" y="258">DATE</text>
<text x="269.4" y="261.2">DRAWN</text>
<text x="282.7" y="258">:</text>
<text x="282.7" y="261.2">:</text>
<text x="285.3" y="258">7/15/2014</text>
<text x="269.4" y="267.6">SCALE</text>
<text x="269.4" y="264.4">CHECKED</text>
<text x="282.7" y="267.6">:</text>
<text x="282.7" y="264.4">:</text>
<text x="285.3" y="267.6">1/32&quot; = 1'-0&quot;</text>
</g>
</svg>
